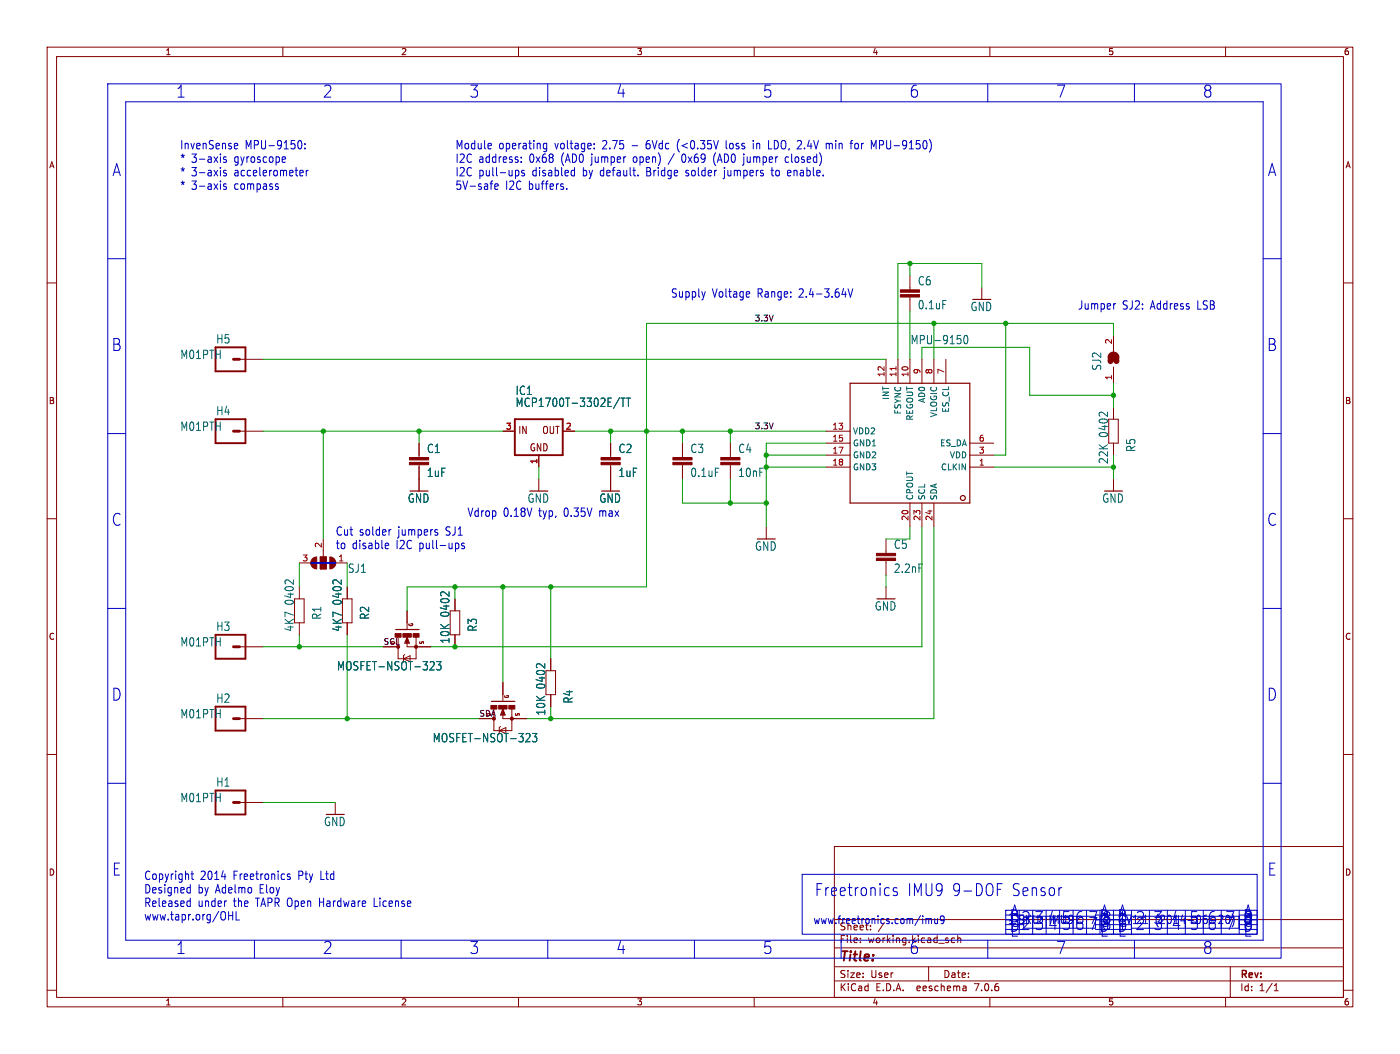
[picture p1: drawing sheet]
<svg xmlns="http://www.w3.org/2000/svg" width="297mm" height="224mm" viewBox="0 0 297 224" stroke-linecap="round" stroke-linejoin="round" font-family="sans-serif">
<g fill="none" stroke="#840000" stroke-width=".21">
<path d="M10 10h277v203.5h-277zM12 12h273v199.5h-273zM60 10v2M110 10v2M160 10v2M210 10v2M260 10v2M10 60h2M193 58.4v3.1M285 60h2M50.8 76.2h5.1M188 76.2v5.1"/>
<path d="M190.5 76.2v5.1M193 63v3M193 76.2v5.1M195.6 76.2v5.1M198.1 76.2v5.1M200.7 76.2v5.1M208.3 61v2.5M236.2 71.1v3.4M236.2 77.9v3.4M50.8 91.4h5.1M88.9 94v3M88.9 98.6v5.5"/>
<path d="M106.7 91.4h2.5M114.3 96.5v2.6M119.4 91.4h2.5M129.5 94v3M129.5 98.6v5.5M144.8 94v3M144.8 98.6v3M154.9 94v3M154.9 98.6v3M175.3 91.4h5M175.3 99.1h5M175.3 94h5"/>
<path d="M175.3 96.5h5M205.7 99.1h5.1M205.7 94h5.1M205.7 96.5h5.1M235.2 88.9h2v5.1h-2zM236.2 86.4v2.5M236.2 94v2.5M10 110h2M63.5 119.4h2.5M67.9 118.1h1.3v2.5h-1.3zM68.6 114.3v3.8M71.1 119.4h2.6"/>
<path d="M114.3 101.6v2.5M162.6 111.8v2.5M188 114.3v3M188 118.9v3M193 106.7v5.1M195.6 106.7v5.1M198.1 106.7v5.1M236.2 101.6v2.5M285 110h2M50.8 137.2h5.1M62.5 127h2v5.1h-2zM63.5 124.5v2.5"/>
<path d="M63.5 132.1v2.5M72.6 127h2.1v5.1h-2.1zM73.7 124.5v2.5M73.7 132.1v2.5M84.5 137.2v2.5M85.9 138.8l-.3 .3v.6l1.4-.6v1.2M86.4 129.5v3.8M86.4 136.3v.9h5M86.4 135.1l.5 1.3h-1zM88.3 135.1v4.6M95.5 129.5h2v5.1h-2zM96.5 127v2.5"/>
<path d="M96.5 134.6v2.6M116.8 139.7v2.5M188 124.5v2.5M10 160h2M50.8 152.4h5.1M104.8 152.4v2.5M106.2 154.1l-.3 .2v.6l1.4-.6v1.3M106.7 144.8v3.8M106.7 151.5v.9h5.1M106.7 150.4l.5 1.2h-1zM108.6 150.4v4.5M115.8 142.2h2.1v5.1h-2.1z"/>
<path d="M116.8 147.3v2.6M285 160h2M50.8 170.2h5.1M71.1 170.2v2.5M177 179.5h108v32h-108zM177 195h108M182.5 199.8v.1M182.5 199v.1M184.7 197.1v.1M187.6 195.6l-1.3 2M202.5 199l-.4-.1-.3 .3 .2 .6h.5M203.2 199l.2-.1 .3 .1 .1 .9"/>
<path d="M203.2 198.4v1.5M10 210h2M60 211.5v2M110 211.5v2M160 211.5v2M177 208h108M177 205h108M177 201h108M197 205v3M204.9 209.2l.1 .9M205 210l-.2 .1M205 209.5h-.2"/>
<path d="M210 211.5v2M260 211.5v2M261 205v6.5M270.3 210.1h.9M270.3 209l.4-.4v1.5M285 210h2"/>
</g>
<g fill="#840000" stroke="#840000" stroke-width=".21">
<path d="M185.9 118.4h4.1v.5h-4.1z"/>
<path d="M185.9 117.3h4.1v.6h-4.1z"/>
<path d="M107.9 149.6h1.3v.8h-1.3z"/>
<path d="M105.8 149.6h1.8v.8h-1.8z"/>
<path d="M104.1 149.6h1.3v.8h-1.3z"/>
<path d="M66.3 118.5l.9-.4v2.5a1.27 1.27 0 0 1-1.2-.7 1.27 1.27 0 0 1 .3-1.4z"/>
<path d="M67.9 118.1h1.3v2.5h-1.3z"/>
<path d="M70 118.1a1.27 1.27 0 0 1 1.2 1.3 1.27 1.27 0 0 1-1.2 1.2z"/>
<path d="M87.6 134.4h1.3v.7h-1.3z"/>
<path d="M85.5 134.4h1.7v.7h-1.7z"/>
<path d="M83.8 134.4h1.3v.7h-1.3z"/>
<path d="M86.9 98h4v.6h-4z"/>
<path d="M86.9 97h4v.5h-4z"/>
<path d="M142.7 98h4.1v.6h-4.1z"/>
<path d="M142.7 97h4.1v.5h-4.1z"/>
<path d="M191 62.5h4.1v.5h-4.1z"/>
<path d="M191 61.5h4.1v.5h-4.1z"/>
<path d="M152.9 98h4.1v.6h-4.1z"/>
<path d="M152.9 97h4.1v.5h-4.1z"/>
<path d="M127.5 98h4.1v.6h-4.1z"/>
<path d="M127.5 97h4.1v.5h-4.1z"/>
<circle cx="108.6" cy="152.4" r=".33"/>
<circle cx="104.8" cy="152.4" r=".33"/>
<circle cx="88.3" cy="137.2" r=".33"/>
<circle cx="84.5" cy="137.2" r=".33"/>
</g>
<g fill="none" stroke="#840000" stroke-width=".25">
<path d="M180.3 81.3h25.4v25.4h-25.4zM83.9 133.5h5M104.3 148.7h4.9"/>
<circle cx="204.3" cy="105.6" r=".52"/>
</g>
<path d="M86.4 136v.3h.2l-.2-.9-.3 .9M106.7 151.3v.2h.2l-.2-.9-.3 .9" fill="none" stroke="#840000" stroke-width=".3"/>
<path d="M204.7 71.2l.1-.1a1 1 0 0 1 .4 1.6l-.2 .2a1 1 0 0 1-.4-1.6zM131.4 84.3l-1.2 2.3M131.7 84.4h.9M132.2 84.4v1.8M132.9 84.4h.8M133.3 84.4v1.8M91.5 140.3l.5 .1 .1 .4-.9 1.3h.9M92.6 140.3h1l-.5 .7 .4 .2v.7l-.2 .2h-.5l-.2-.2M111.8 155.5l.5 .1 .1 .5-.9 1.2h.9M112.9 155.5h1l-.5 .7 .4 .2v.8l-.2 .1h-.4l-.3-.1" fill="none" stroke="#006464" stroke-width=".21"/>
<path d="M45.7 73.7h6.4v5h-6.4zM45.7 88.9h6.4v5.1h-6.4zM109.2 88.9h10.2v7.6h-10.2zM45.7 134.6h6.4v5.1h-6.4zM45.7 149.9h6.4v5h-6.4zM45.7 167.6h6.4v5.1h-6.4z" fill="none" stroke="#840000" stroke-width=".41"/>
<path d="M49.5 76.2h1.3M49.5 91.4h1.3M49.5 137.2h1.3M49.5 152.4h1.3M49.5 170.2h1.3" fill="none" stroke="#840000" stroke-width=".61"/>
<path d="M190.1 77.8v.7" fill="none" stroke="#a90000" stroke-width=".21"/>
<path d="M235.6 76.6l.2-.5 .4-.2 .5 .2 .2 .5M235.6 75.8l.2-.4 .4-.2 .5 .2 .2 .4" fill="none" stroke="#840000" stroke-width="1.3"/>
<g fill="none" stroke="#0000c2" stroke-width=".21">
<path d="M22.9 17.8h248.9v185.4h-248.9zM54 17.8v3.8M85.1 17.8v3.8M116.2 17.8v3.8M147.3 17.8v3.8M178.4 17.8v3.8M209.5 17.8v3.8M240.7 17.8v3.8M26.7 21.6h241.3v177.8h-241.3zM48 33.3h-.4l-.2 .2 .1 .3 .5 .1v.5h-.6M48 36.2l-.4-.1-.2 .3 .1 .2 .5 .2v.4h-.6M48 39.1l-.4-.1-.2 .2 .1 .3 .5 .2v.4h-.6"/>
<path d="M49.9 30.4l.5 .1v.3l-.7 .2M50.4 31.5l-.5 .1M58.9 39.6l.2 .2-.2 .4M58.9 39l.1 .1M60.1 33.3h.4l.1 .4-.7 .1M60.5 34.4h-.4M63.2 30.1l.3-.3a1 1 0 0 1 .4 1.6l-.4 .2-.3-.4M63.8 36.1l.5 .1v.3l-.7 .2M64.3 37.2l-.5 .1M64.7 30.5v.1M64.7 31.4v.2M65 36.1v1.2"/>
<path d="M65.4 36.1l-.3 .1-.1 .3M104.2 30.5v.3l-.7 .2M105 39.6l.7-.2-.1-.3-.4-.1-.2 .2v.9h.6M109.5 36.1l.4 .1 .2 .3-.1 .6-.5 .2M110.6 34.3v.1M110.6 33.3v.2M111.2 36.2l-.3-.1-.2 .3v.2l.5 .2v.4h-.5M115.3 31.2l.2 .4 .5-.1M116 30.5l-.5-.1-.2 .3M116 30.4v1.4l-.2 .3M120.2 40v.2M121.4 36.1l.5 .1"/>
<path d="M121.9 37.2l-.5 .1M121.9 35.5v1.8M126.1 31.4v.2M126.1 30.5v.1M135.3 37.1v.2M151.5 33.2v1.2M153.4 37.9h.1M157.8 32.7v.1M157.8 33.3l-.1 1.6M159.8 29.8v.2M159.8 30.4v1.2M163 29.8v1.8h.8"/>
<path d="M163.6 36.1h.5M167.1 37l.2 .3h.3M167.1 33.3h-.4l-.1 .3v.7l.5 .1M167.6 36.1h-.3l-.2 .3M167.8 36.5l-.7 .2M175.4 30.5h.5M180.3 30.4h.6M180.9 29.8l-.3 .1M184.9 29.8l.5 1.3 .5-1.3M22.9 54.9h3.8M268 54.9h3.8M149.6 61.8l-.4 1.2"/>
<path d="M158.8 61.8l.2 .5-.7 .1M159 62.9l-.2 .1M179.9 61.2l.5 1.8 .5-1.8M236.7 64.4l-.3 .1M22.9 91.9h3.8M268 91.9h3.8M81.9 115.2l.5 .1v.3l-.7 .2M82.4 116.3l-.5 .1M83 112.3l-.3 .1M92.7 112.9l.2 .3-.2 .3M92.7 112.3l.1 .1M97.2 115.3l.1 .2-.1 .8"/>
<path d="M98.5 115.3l-.4-.1-.2 .2 .1 .3 .5 .2v.4h-.6M22.9 129h3.8M268 129h3.8M22.9 166.1h3.8M268 166.1h3.8M39.9 188.2l.5 .1M39.9 191.1h.5M40.4 187.6v1.8M40.4 190.5v1.7M40.4 189.3l-.5 .1M40.4 192.2h-.5M40.5 185.3h.6"/>
<path d="M40.7 184.7v1.6l.4 .2M47 185.9h.9M48.5 194.2h.9M49.4 193.3v1.8M50.1 193.3v1.8h.7M54 199.4v3.8M61.5 185.4l-.3-.1-.2 .3v.2l.5 .2v.4h-.5M85.1 199.4v3.8M116.2 199.4v3.8M147.3 199.4v3.8M170.2 185.4h96.5v12.7h-96.5zM178.4 199.4v3.8"/>
<path d="M190.3 188.4l-.5-.2a.44 .44 0 0 0-.3 .5 .44 .44 0 0 0 .3 .4h.3a.44 .44 0 0 1 .3 .4 .44 .44 0 0 1-.3 .4l-.6-.1M196.4 194.8v1.1M196.4 194.9l.4-.1 .2 .2M197 195l.2-.2 .4 .1v1M197 195v.9M198.3 194.8l.1 1 .3 .1 .2-.2M198.9 194.8v1.1M200.3 194.9l-.3 .4h-.2l-.3-.4v-.4l.3-.3 .4 .1 .1 .2a1.18 1.18 0 0 1-.4 1.4h-.3M209.5 199.4v3.8M211.6 188.6h.7M211.6 187.4h1M213.4 193h22.8v5.1h-22.8z"/>
<path d="M217.2 194.3h15.2M217.2 196.8h15.2M226.8 193.3h-1.1l-.1 1.2M236.2 193h30.5v5.1h-30.5zM240 194.3h22.9M240 196.8h22.9M240.7 199.4v3.8M250.5 195.3h1M255.3 194.3v3.8M259.1 194.3v3.8M259.4 194.9l-.9 1h.9"/>
</g>
<path d="M66 119.4h5.1" fill="none" stroke="#0000c2" stroke-width=".41"/>
<g fill="none" stroke="#009600" stroke-width=".21">
<path d="M193 55.9v2.5M55.9 76.2h132.1M193 66v10.2M195.6 76.2v-2.5h22.8v10.1h17.8M198.1 68.6v7.6M208.3 61v-5.1h-17.8v20.3M213.4 68.6v27.9h-2.6M236.2 71.1v-2.5h-99v55.9h-50.8v5M55.9 91.4h50.8M68.6 91.4v22.9M88.9 91.4v2.6M114.3 99.1v2.5"/>
<path d="M121.9 91.4h53.4M129.5 91.4v2.6M144.8 91.4v2.6M154.9 91.4v2.6M162.6 96.5h12.7M162.6 99.1h12.7M175.3 94h-12.7v17.8M210.8 99.1h25.4M236.2 81.3v5.1M236.2 96.5v5.1M63.5 119.4v5.1M73.7 119.4v5.1"/>
<path d="M144.8 101.6v5.1h17.8M154.9 101.6v5.1M193 111.8v2.5h-5M195.6 111.8v25.4h-104.2M198.1 111.8v40.6h-86.3M55.9 137.2h25.4M63.5 134.6v2.6M73.7 134.6v17.8M96.5 124.5v2.5M106.7 124.5v20.3M116.8 124.5v15.2M188 121.9v2.6"/>
<path d="M55.9 152.4h45.7M116.8 149.9v2.5M55.9 170.2h15.2"/>
</g>
<g fill="#009600" stroke="#009600" stroke-width=".21">
<circle cx="144.8" cy="91.4" r=".46"/>
<circle cx="137.2" cy="91.4" r=".46"/>
<circle cx="162.6" cy="96.5" r=".46"/>
<circle cx="154.9" cy="91.4" r=".46"/>
<circle cx="162.6" cy="99.1" r=".46"/>
<circle cx="106.7" cy="124.5" r=".46"/>
<circle cx="116.8" cy="124.5" r=".46"/>
<circle cx="154.9" cy="106.7" r=".46"/>
<circle cx="162.6" cy="106.7" r=".46"/>
<circle cx="96.5" cy="137.2" r=".46"/>
<circle cx="129.5" cy="91.4" r=".46"/>
<circle cx="96.5" cy="124.5" r=".46"/>
<circle cx="88.9" cy="91.4" r=".46"/>
<circle cx="68.6" cy="91.4" r=".46"/>
<circle cx="63.5" cy="137.2" r=".46"/>
<circle cx="73.7" cy="152.4" r=".46"/>
<circle cx="116.8" cy="152.4" r=".46"/>
<circle cx="198.1" cy="68.6" r=".46"/>
<circle cx="213.4" cy="68.6" r=".46"/>
<circle cx="236.2" cy="99.1" r=".46"/>
<circle cx="193" cy="55.9" r=".46"/>
<circle cx="236.2" cy="83.8" r=".46"/>
</g>
<g font-size="3.5" fill="#0000c2">
<text x="37.3" y="20.9">1</text>
<text x="68.4" y="20.9">2</text>
<text x="99.6" y="20.9">3</text>
<text x="130.7" y="20.9">4</text>
<text x="161.8" y="20.9">5</text>
<text x="192.9" y="20.9">6</text>
<text x="224" y="20.9">7</text>
<text x="255.1" y="20.9">8</text>
<text x="23.8" y="37.6">A</text>
<text x="268.9" y="37.6">A</text>
<text x="23.6" y="74.7">B</text>
<text x="268.7" y="74.7">B</text>
<text x="23.6" y="111.7">C</text>
<text x="268.7" y="111.7">C</text>
<text x="23.6" y="148.8">D</text>
<text x="268.7" y="148.8">D</text>
<text x="23.7" y="185.9">E</text>
<text x="268.8" y="185.9">E</text>
<text x="172.7" y="190.3">Freetronics</text>
<text x="192.4" y="190.3">IMU9</text>
<text x="201.9" y="190.3">9-DOF</text>
<text x="214.5" y="190.3">Sensor</text>
<text x="214.1" y="197.8">D</text>
<text x="214.3" y="194.8">A</text>
<text x="216.6" y="197.5">2</text>
<text x="216.6" y="196.2">2</text>
<text x="219.4" y="197.5">3</text>
<text x="219.4" y="196.2">3</text>
<text x="222.3" y="196.2">4</text>
<text x="225.1" y="197.5">5</text>
<text x="228" y="197.5">6</text>
<text x="228" y="196.2">6</text>
<text x="230.8" y="196.2">7</text>
<text x="233.2" y="195.8">B</text>
<text x="233.2" y="196.8">C</text>
<text x="233.3" y="194.8">A</text>
<text x="233.7" y="197.5">8</text>
<text x="233.7" y="196.2">8</text>
<text x="237" y="195.8">B</text>
<text x="237" y="197.8">D</text>
<text x="237" y="197.5">1</text>
<text x="237.1" y="194.8">A</text>
<text x="240.8" y="196.2">2</text>
<text x="240.8" y="197.5">2</text>
<text x="244.7" y="196.2">3</text>
<text x="244.7" y="197.5">3</text>
<text x="248.5" y="196.2">4</text>
<text x="248.5" y="197.5">4</text>
<text x="252.3" y="197.5">5</text>
<text x="252.3" y="196.2">5</text>
<text x="256.1" y="196.2">6</text>
<text x="259.9" y="196.2">7</text>
<text x="263.7" y="195.8">B</text>
<text x="263.7" y="196.2">8</text>
<text x="263.7" y="197.5">8</text>
<text x="263.8" y="194.8">A</text>
<text x="37.3" y="202.5">1</text>
<text x="68.4" y="202.5">2</text>
<text x="99.6" y="202.5">3</text>
<text x="130.7" y="202.5">4</text>
<text x="161.8" y="202.5">5</text>
<text x="192.9" y="202.5">6</text>
<text x="214.2" y="198.9">E</text>
<text x="224" y="202.5">7</text>
<text x="255.1" y="202.5">8</text>
<text x="263.8" y="198.9">E</text>
</g>
<text font-size="2.8" fill="#840000" x="178" y="204.4">Title:</text>
<g font-size="2.5" fill="#0000c2">
<text x="38.1" y="31.8">InvenSense</text>
<text x="38.1" y="34.7">* 3-axis</text>
<text x="49.7" y="34.7">gyroscope</text>
<text x="51.9" y="31.8">MPU-9150:</text>
<text x="96.5" y="31.8">Module</text>
<text x="96.5" y="34.7">I2C address:</text>
<text x="105.7" y="31.8">operating</text>
<text x="112.3" y="34.7">0x68</text>
<text x="117.7" y="31.8">voltage:</text>
<text x="119.2" y="34.7">(AD0</text>
<text x="125.7" y="34.7">jumper</text>
<text x="127.9" y="31.8">2.75</text>
<text x="134.3" y="31.8">-</text>
<text x="134.7" y="34.7">open)</text>
<text x="137.5" y="31.8">6Vdc</text>
<text x="142.4" y="34.7">/</text>
<text x="144.2" y="31.8">(&lt;0.35V</text>
<text x="145.3" y="34.7">0x69</text>
<text x="152.2" y="34.7">(AD0</text>
<text x="154.7" y="31.8">loss</text>
<text x="158.7" y="34.7">jumper</text>
<text x="160.6" y="31.8">in</text>
<text x="164" y="31.8">LDO, 2.4V</text>
<text x="167.7" y="34.7">closed)</text>
<text x="176.5" y="31.8">min</text>
<text x="181.9" y="31.8">for</text>
<text x="186.4" y="31.8">MPU-9150)</text>
<text x="38.1" y="37.5">* 3-axis</text>
<text x="38.1" y="40.4">* 3-axis</text>
<text x="49.7" y="37.5">accelerometer</text>
<text x="49.7" y="40.4">compass</text>
<text x="96.5" y="37.5">I2C pull-ups</text>
<text x="96.5" y="40.4">5V-safe</text>
<text x="107.2" y="40.4">I2C buffers.</text>
<text x="113" y="37.5">disabled</text>
<text x="123.8" y="37.5">by default.</text>
<text x="137.5" y="37.5">Bridge</text>
<text x="146" y="37.5">solder</text>
<text x="154.3" y="37.5">jumpers</text>
<text x="164.5" y="37.5">to</text>
<text x="168.1" y="37.5">enable.</text>
<text x="142.2" y="63.3">Supply</text>
<text x="151" y="63.3">Voltage</text>
<text x="160.7" y="63.3">Range:</text>
<text x="169.6" y="63.3">2.4-3.64V</text>
<text x="228.6" y="65.8">Jumper</text>
<text x="238" y="65.8">SJ2:</text>
<text x="244.1" y="65.8">Address</text>
<text x="254.1" y="65.8">LSB</text>
<text x="71.1" y="113.7">Cut</text>
<text x="76.2" y="113.7">solder</text>
<text x="84.5" y="113.7">jumpers</text>
<text x="94.7" y="113.7">SJ1</text>
<text x="99.1" y="109.7">Vdrop</text>
<text x="106.7" y="109.7">0.18V</text>
<text x="114.3" y="109.7">typ,</text>
<text x="119.7" y="109.7">0.35V</text>
<text x="127.4" y="109.7">max</text>
<text x="71.1" y="116.6">to</text>
<text x="74.7" y="116.6">disable</text>
<text x="84.1" y="116.6">I2C pull-ups</text>
<text x="30.5" y="186.7">Copyright</text>
<text x="30.5" y="189.6">Designed</text>
<text x="41.9" y="189.6">by Adelmo</text>
<text x="42.4" y="186.7">2014</text>
<text x="49.5" y="186.7">Freetronics</text>
<text x="55.2" y="189.6">Eloy</text>
<text x="63.4" y="186.7">Pty</text>
<text x="68.2" y="186.7">Ltd</text>
<text x="30.5" y="192.5">Released</text>
<text x="30.5" y="195.3">www.tapr.org/OHL</text>
<text x="41.9" y="192.5">under</text>
<text x="49.6" y="192.5">the</text>
<text x="54.4" y="192.5">TAPR Open</text>
<text x="68.1" y="192.5">Hardware</text>
<text x="79.8" y="192.5">License</text>
</g>
<g font-size="2.5" fill="#006464">
<text x="194.6" y="60.7">C6</text>
<text x="194.6" y="65.8">0.1uF</text>
<text x="205.8" y="66.2">GND</text>
<text x="38.2" y="76.3">M01PTH</text>
<text x="45.8" y="73">H5</text>
<text x="193.1" y="73.2">MPU-9150</text>
<text x="109.3" y="84">IC1</text>
<text x="233.8" y="78.7" transform="rotate(-90 233.8 78.7)">SJ2</text>
<text x="45.8" y="88.3">H4</text>
<text x="109.3" y="86.5">MCP1700T-3302E/TT</text>
<text x="38.2" y="91.6">M01PTH</text>
<text x="235.3" y="92.8" transform="rotate(-90 235.3 92.8)">0402</text>
<text x="241.1" y="96" transform="rotate(-90 241.1 96)">R5</text>
<text x="90.5" y="96.3">C1</text>
<text x="90.5" y="101.4">1uF</text>
<text x="131.1" y="96.3">C2</text>
<text x="131.1" y="101.4">1uF</text>
<text x="146.4" y="96.3">C3</text>
<text x="146.4" y="101.4">0.1uF</text>
<text x="156.5" y="96.3">C4</text>
<text x="156.5" y="101.4">10nF</text>
<text x="235.3" y="98.5" transform="rotate(-90 235.3 98.5)">22K</text>
<text x="86.4" y="106.8">GND</text>
<text x="111.8" y="106.8">GND</text>
<text x="127.1" y="106.8">GND</text>
<text x="233.7" y="106.8">GND</text>
<text x="160.1" y="117">GND</text>
<text x="189.5" y="116.6">C5</text>
<text x="73.7" y="121.7">SJ1</text>
<text x="189.5" y="121.7">2.2nF</text>
<text x="62.5" y="128.4" transform="rotate(-90 62.5 128.4)">0402</text>
<text x="68.4" y="131.5" transform="rotate(-90 68.4 131.5)">R1</text>
<text x="72.7" y="128.4" transform="rotate(-90 72.7 128.4)">0402</text>
<text x="78.5" y="131.5" transform="rotate(-90 78.5 131.5)">R2</text>
<text x="95.6" y="130.9" transform="rotate(-90 95.6 130.9)">0402</text>
<text x="185.5" y="129.7">GND</text>
<text x="38.2" y="137.3">M01PTH</text>
<text x="45.8" y="134">H3</text>
<text x="62.5" y="134.1" transform="rotate(-90 62.5 134.1)">4K7</text>
<text x="72.7" y="134.1" transform="rotate(-90 72.7 134.1)">4K7</text>
<text x="95.6" y="136.6" transform="rotate(-90 95.6 136.6)">10K</text>
<text x="101.4" y="134.1" transform="rotate(-90 101.4 134.1)">R3</text>
<text x="71.4" y="142.4">MOSFET-NSOT-323</text>
<text x="45.8" y="149.2">H2</text>
<text x="115.9" y="146.1" transform="rotate(-90 115.9 146.1)">0402</text>
<text x="121.7" y="149.3" transform="rotate(-90 121.7 149.3)">R4</text>
<text x="38.2" y="152.5">M01PTH</text>
<text x="115.9" y="151.8" transform="rotate(-90 115.9 151.8)">10K</text>
<text x="91.7" y="157.6">MOSFET-NSOT-323</text>
<text x="45.8" y="167">H1</text>
<text x="38.2" y="170.3">M01PTH</text>
<text x="68.6" y="175.4">GND</text>
</g>
<text font-size="2.3" fill="#0000c2" x="172.5" y="196.1">www.freetronics.com/imu9</text>
<g font-size="2.1" fill="#840000">
<text x="109.9" y="92.2">IN</text>
<text x="112.3" y="95.9">GND</text>
<text x="114.9" y="92.2">OUT</text>
<text x="178" y="200.2">File:</text>
<text x="184.1" y="200.2">working.kicad_sch</text>
<text x="178" y="207.6">Size:</text>
<text x="184.7" y="207.6">User</text>
<text x="200" y="207.6">Date:</text>
<text x="263" y="207.8">Rev:</text>
<text x="178" y="210.4">KiCad</text>
<text x="185.7" y="210.4">E.D.A.</text>
<text x="194.6" y="210.4">eeschema</text>
<text x="207" y="210.4">7.0.6</text>
<text x="263" y="210.4">Id:</text>
<text x="267.1" y="210.4">1/1</text>
</g>
<g font-size="2.1" fill="#0000c2">
<text x="178" y="197.5">Sheet:</text>
<text x="186.2" y="197.5">/</text>
</g>
<g font-size="1.8" fill="#840000">
<text x="35" y="11.9">1</text>
<text x="85" y="11.9">2</text>
<text x="135" y="11.9">3</text>
<text x="185" y="11.9">4</text>
<text x="235" y="11.9">5</text>
<text x="285" y="11.9">6</text>
<text x="10.3" y="35.9">A</text>
<text x="285.3" y="35.9">A</text>
<text x="10.3" y="85.9">B</text>
<text x="285.3" y="85.9">B</text>
<text x="10.3" y="135.9">C</text>
<text x="285.3" y="135.9">C</text>
<text x="10.3" y="185.9">D</text>
<text x="285.3" y="185.9">D</text>
<text x="35" y="213.4">1</text>
<text x="85" y="213.4">2</text>
<text x="135" y="213.4">3</text>
<text x="185" y="213.4">4</text>
<text x="235" y="213.4">5</text>
<text x="285" y="213.4">6</text>
</g>
<g font-size="1.8" fill="#a90000">
<text x="236" y="73.1" transform="rotate(-90 236 73.1)">2</text>
<text x="187.7" y="80.1" transform="rotate(-90 187.7 80.1)">12</text>
<text x="190.2" y="80.1" transform="rotate(-90 190.2 80.1)">11</text>
<text x="192.8" y="80.1" transform="rotate(-90 192.8 80.1)">10</text>
<text x="195.3" y="79.4" transform="rotate(-90 195.3 79.4)">9</text>
<text x="197.9" y="79.4" transform="rotate(-90 197.9 79.4)">8</text>
<text x="200.4" y="79.4" transform="rotate(-90 200.4 79.4)">7</text>
<text x="236" y="80.7" transform="rotate(-90 236 80.7)">1</text>
<text x="107.2" y="91.2">3</text>
<text x="119.9" y="91.2">2</text>
<text x="176.5" y="91.2">13</text>
<text x="176.5" y="93.7">15</text>
<text x="207.6" y="93.7">6</text>
<text x="114" y="98.5" transform="rotate(-90 114 98.5)">1</text>
<text x="176.5" y="96.3">17</text>
<text x="176.5" y="98.8">18</text>
<text x="207.6" y="98.8">1</text>
<text x="207.6" y="96.3">3</text>
<text x="192.8" y="110.5" transform="rotate(-90 192.8 110.5)">20</text>
<text x="195.3" y="110.5" transform="rotate(-90 195.3 110.5)">23</text>
<text x="197.9" y="110.5" transform="rotate(-90 197.9 110.5)">24</text>
<text x="64.1" y="119.1">3</text>
<text x="68.3" y="116.3" transform="rotate(-90 68.3 116.3)">2</text>
<text x="71.7" y="119.1">1</text>
</g>
<g font-size="1.8" fill="#006464">
<text x="188.8" y="84.9" transform="rotate(-90 188.8 84.9)">INT</text>
<text x="191.4" y="88" transform="rotate(-90 191.4 88)">FSYNC</text>
<text x="193.9" y="89.3" transform="rotate(-90 193.9 89.3)">REGOUT</text>
<text x="196.4" y="85.6" transform="rotate(-90 196.4 85.6)">AD0</text>
<text x="199" y="88.6" transform="rotate(-90 199 88.6)">VLOGIC</text>
<text x="201.5" y="87.6" transform="rotate(-90 201.5 87.6)">ES_CL</text>
<text x="180.8" y="92.3">VDD2</text>
<text x="180.8" y="94.8">GND1</text>
<text x="199.3" y="94.8">ES_DA</text>
<text x="180.8" y="97.4">GND2</text>
<text x="180.8" y="99.9">GND3</text>
<text x="199.5" y="99.9">CLKIN</text>
<text x="201.4" y="97.4">VDD</text>
<text x="193.9" y="106.2" transform="rotate(-90 193.9 106.2)">CPOUT</text>
<text x="196.4" y="106.2" transform="rotate(-90 196.4 106.2)">SCL</text>
<text x="199" y="106.2" transform="rotate(-90 199 106.2)">SDA</text>
</g>
<g font-size="1.7" fill="#0f0f0f">
<text x="160" y="68.2">3.3V</text>
<text x="160" y="91.1">3.3V</text>
</g>
<g font-size="1.7" fill="#840000">
<text x="81.3" y="136.8">SCL</text>
<text x="101.6" y="152.1">SDA</text>
</g>
<g font-size="1.1" fill="#0f0f0f">
<text x="84" y="136.8" transform="rotate(-90 84 136.8)">D</text>
<text x="104.3" y="152" transform="rotate(-90 104.3 152)">D</text>
</g>
<g font-size="1.1" fill="#840000">
<text x="87.8" y="133" transform="rotate(-90 87.8 133)">G</text>
<text x="90.1" y="136.8" transform="rotate(-90 90.1 136.8)">S</text>
<text x="108.1" y="148.2" transform="rotate(-90 108.1 148.2)">G</text>
<text x="110.4" y="152" transform="rotate(-90 110.4 152)">S</text>
</g>
</svg>
